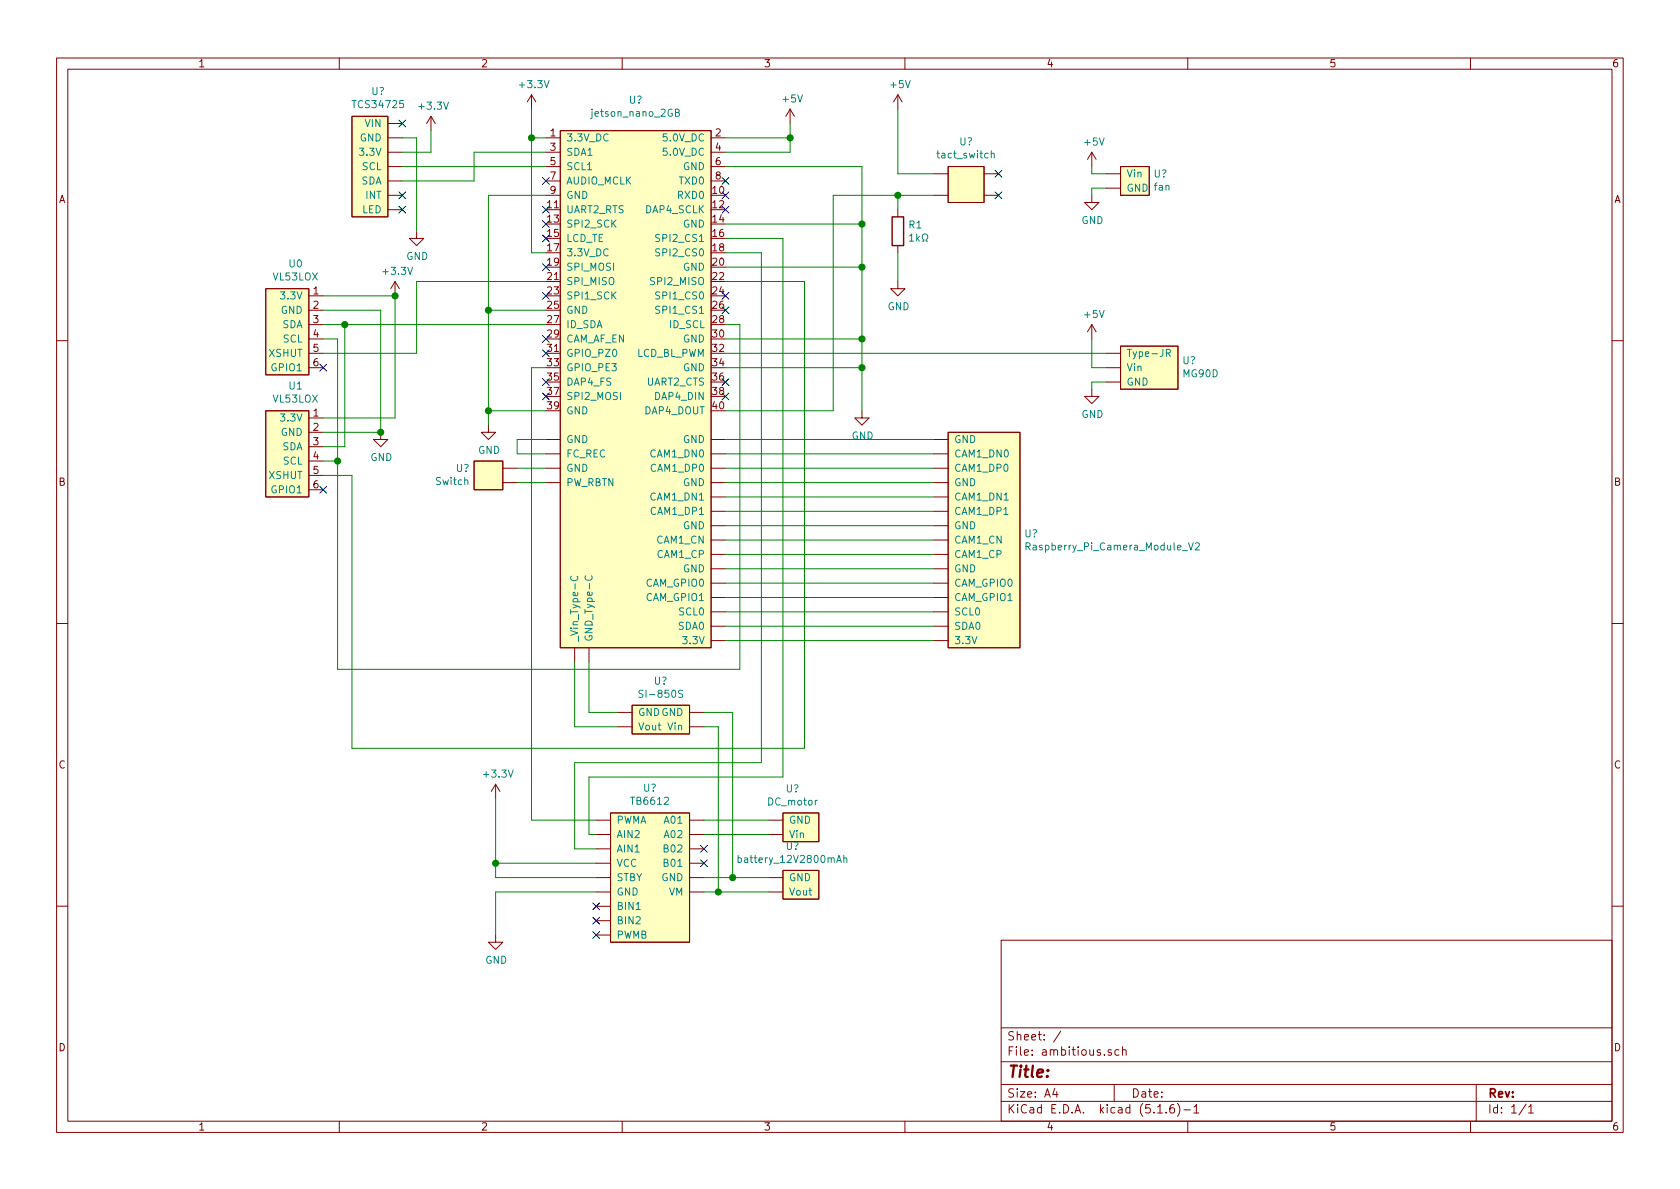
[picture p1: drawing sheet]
<svg xmlns="http://www.w3.org/2000/svg" width="297mm" height="210mm" viewBox="0 0 297 210" stroke-linecap="round" stroke-linejoin="round" font-family="sans-serif">
<g fill="none" stroke="#840000" stroke-width=".18">
<path d="M10 10.3h277v189.9h-277zM12 12.2h273v186.1h-273zM60 10.3v1.9M94 16.8l-.8 1.2M94 16.8v2.5M94 16.8l.7 1.2M110 10.3v1.9M139.7 19.3l-.8 1.3M139.7 19.3v2.5M139.7 19.3l.8 1.3M158.7 16.8l-.7 1.2M158.7 16.8v2.5"/>
<path d="M158.7 16.8l.8 1.2M160 10.3v1.9M210 10.3v1.9M260 10.3v1.9M62.2 20.6h6.4v17.7h-6.4zM68.6 26.9h2.5M68.6 24.4h2.5M68.6 34.5h2.5M68.6 37.1h2.5M68.6 29.5h2.5M68.6 32h2.5M68.6 21.8h2.5"/>
<path d="M76.2 20.6l-.8 1.2M76.2 20.6v2.5M76.2 20.6l.8 1.2M96.5 26.9h2.6M96.5 24.4h2.6M96.5 34.5h2.6M96.5 29.5h2.6M96.5 32h2.6M99.1 23.1h26.6v91.4h-26.6zM125.7 26.9h2.6M125.7 24.4h2.6M125.7 29.5h2.6"/>
<path d="M125.7 32h2.6M158.7 37.1v1.2M165.1 34.5h2.5M165.1 30.7h2.5M167.6 29.5h6.4v6.3h-6.4zM174 34.5h2.5M174 30.7h2.5M193 34.5v1.3h1.3l-1.3 1.3-1.2-1.3h1.2M193 26.9v2.6M193 26.9l-.7 1.3M193 26.9l.8 1.3M195.6 30.7h2.5"/>
<path d="M195.6 33.3h2.5M198.1 29.5h5.1v5h-5.1zM47 51h7.6v15.3h-7.6zM54.6 52.3h2.5M54.6 54.9h2.5M54.6 57.4h2.5M54.6 59.9h2.5M69.8 49.8l-.7 1.2M69.8 49.8v2.5M69.8 49.8l.8 1.2M73.7 40.9v1.3h1.2l-1.2 1.2-1.3-1.2h1.3M158.7 49.8v1.2h1.3l-1.3 1.3-1.2-1.3h1.2"/>
<path d="M158.7 43.4v1.3M193 57.4l-.7 1.3M193 57.4v2.5M193 57.4l.8 1.3M10 60.2h2M47 72.6h7.6v15.3h-7.6zM54.6 73.9h2.5M54.6 76.4h2.5M54.6 79h2.5M54.6 62.5h2.5M54.6 65h2.5M67.3 76.4v1.3h1.3l-1.3 1.3-1.3-1.3h1.3"/>
<path d="M86.4 75.2v1.2h1.2l-1.2 1.3-1.3-1.3h1.3M96.5 77.7h2.6M125.7 77.7h2.6M152.4 72.6v1.3h1.3l-1.3 1.3-1.3-1.3h1.3M165.1 77.7h2.5M167.6 76.4h12.7v38.1h-12.7zM193 68.8v1.3h1.3l-1.3 1.3-1.2-1.3h1.2M195.6 67.6h2.5M195.6 62.5h2.5M195.6 65h2.5M198.1 61.2h10.2v7.6h-10.2zM285 60.2h2"/>
<path d="M54.6 81.5h2.5M54.6 84.1h2.5M54.6 86.6h2.5M83.8 81.5h5.1v5.1h-5.1zM88.9 82.8h2.5M88.9 85.3h2.5M96.5 80.3h2.6M96.5 82.8h2.6M96.5 85.3h2.6M125.7 95.5h2.6M125.7 98h2.6M125.7 80.3h2.6"/>
<path d="M125.7 87.9h2.6M125.7 82.8h2.6M125.7 90.4h2.6M125.7 93h2.6M125.7 85.3h2.6M165.1 95.5h2.5M165.1 98h2.5M165.1 80.3h2.5M165.1 87.9h2.5M165.1 82.8h2.5M165.1 90.4h2.5M165.1 93h2.5"/>
<path d="M165.1 85.3h2.5M10 110.3h2M101.6 114.5v2.6M104.1 114.5v2.6M125.7 113.3h2.6M125.7 103.1h2.6M125.7 105.7h2.6M125.7 100.6h2.6M125.7 108.2h2.6M125.7 110.7h2.6M165.1 113.3h2.5M165.1 103.1h2.5"/>
<path d="M165.1 105.7h2.5M165.1 100.6h2.5M165.1 108.2h2.5M165.1 110.7h2.5M285 110.3h2M87.6 138.7l-.7 1.2M87.6 138.7v2.5M87.6 138.7l.8 1.2M109.2 126h2.6M109.2 128.5h2.6M111.8 124.7h10.1v5.1h-10.1zM121.9 126h2.6"/>
<path d="M121.9 128.5h2.6M105.4 155.2h2.5M105.4 157.7h2.5M105.4 145h2.5M105.4 147.6h2.5M105.4 150.1h2.5M105.4 152.6h2.5M107.9 143.8h14v22.8h-14zM121.9 155.2h2.6M121.9 157.7h2.6M121.9 145h2.6M121.9 147.6h2.6"/>
<path d="M121.9 150.1h2.6M121.9 152.6h2.6M135.9 155.2h2.5M135.9 157.7h2.5M135.9 145h2.5M135.9 147.6h2.5M138.4 153.9h6.4v5.1h-6.4zM138.4 143.8h6.4v5h-6.4zM10 160.2h2M87.6 165.3v1.3h1.3l-1.3 1.3-1.2-1.3h1.2M105.4 160.3h2.5M105.4 162.8h2.5"/>
<path d="M105.4 165.3h2.5M177 166.3h108v32h-108zM285 160.2h2M60 198.3v1.9M110 198.3v1.9M160 198.3v1.9M177 194.8h108M177 191.8h108M177 187.8h108M177 181.8h108M186.5 192.5l-.4 1h1M186.8 193v1"/>
<path d="M187.6 182.3l-1.3 2M196.5 185.7l-.4-.1-.2 .2 .1 .2 .5 .2v.3h-.6M197 191.8v3M197.8 185.7l-.4-.1-.3 .3 .1 .6 .2 .1 .4-.1M198.5 185.7l.2-.1 .4 .1v.9M198.5 185.1v1.5M204.7 196.8h.8M206.2 196.7v.1M207.5 195.3a.59 .59 0 0 0-.7 .7v.5l.2 .2 .4 .1 .2-.1 .1-.5-.2-.2-.4-.1-.3 .3M208.2 195.1a1.71 1.71 0 0 1 0 2.3M209.3 196.3h1.2M210 198.3v1.9"/>
<path d="M211.1 195.8l.4-.5v1.5M211.1 196.8h.9M260 198.3v1.9M261 191.8v6.5M269.8 195.2l-1.2 2M270.3 195.8l.4-.5v1.5M270.3 196.8h.8"/>
</g>
<g fill="#ffffc2" stroke="#ffffc2" stroke-width=".18">
<path d="M47 72.6h7.6v15.3h-7.6z"/>
<path d="M62.2 20.6h6.4v17.7h-6.4z"/>
<path d="M138.4 153.9h6.4v5.1h-6.4z"/>
<path d="M167.6 76.4h12.7v38.1h-12.7z"/>
<path d="M83.8 81.5h5.1v5.1h-5.1z"/>
<path d="M111.8 124.7h10.1v5.1h-10.1z"/>
<path d="M138.4 143.8h6.4v5h-6.4z"/>
<path d="M107.9 143.8h14v22.8h-14z"/>
<path d="M167.6 29.5h6.4v6.3h-6.4z"/>
<path d="M198.1 61.2h10.2v7.6h-10.2z"/>
<path d="M198.1 29.5h5.1v5h-5.1z"/>
<path d="M99.1 23.1h26.6v91.4h-26.6z"/>
<path d="M47 51h7.6v15.3h-7.6z"/>
</g>
<g fill="none" stroke="#008484" stroke-width=".18">
<path d="M119.4 19.9h.6l.1-.2-.1-.3-.6-.1v1.3h.5l.2-.2v-.3l-.2-.2M175.3 27.2l.1-.1h.3l.1 .8M116.6 41.5l-.4-.1-.2 .2v.4l.6 .2v.3l-.2 .2h-.5M116.6 44.1l-.4-.1-.2 .1v.4l.6 .3v.2l-.2 .3-.5-.1M116.6 51.7l-.4-.1-.2 .1v.5l.6 .2v.2l-.2 .3-.5-.1M116.6 54.2l-.4-.1-.2 .2v.4l.6 .2v.3l-.2 .2h-.5M160.8 41.7l.4-.3v1.2M160.8 42.6h.7M163.1 42.6h.2v-.2a.54 .54 0 0 1-.2-.7 .54 .54 0 0 1 .7-.3 .57 .57 0 0 1-.1 1v.2h.3M206.2 62.4h.6l.1-.5-.2-.1h-.5v1.2M206.5 62.4l.4 .6M181.4 96.6h.6l.1-.2v-.3l-.2-.1h-.5v1.3"/>
<path d="M210.1 96l.5 1.3 .4-1.3M211.4 96.1l.4-.1 .3 .3-.1 .2-.7 .8h.8M101 101.9a.6 .6 0 0 0 .4 .8 .6 .6 0 0 0 .8-.6l-.2-.2M103.6 101.8a.51 .51 0 0 0 0 .7 .51 .51 0 0 0 .6 .1 .46 .46 0 0 0 .5-.2 .46 .46 0 0 0-.1-.6M113.7 122.1l-.5-.1-.2 .2v.2l.1 .2 .5 .2 .1 .3-.3 .2h-.4M120.7 122.1l-.5-.1-.2 .3 .1 .3 .5 .2v.4l-.2 .1h-.4M130.5 151.7h.4l.2 .2-.1 .6h-.5M130.5 151.3v1.2M149.2 151.8l.2-.1h.3v.8M149.2 151.3v1.2M112.5 160.8h.7"/>
</g>
<path d="M157.7 38.3h2.1v5.1h-2.1z" fill="none" stroke="#840000" stroke-width=".25"/>
<g fill="none" stroke="#008400" stroke-width=".18">
<path d="M94 19.3v25.4h2.5M158.7 19.3v11.4h6.4M71.1 24.4h2.6v16.5M71.1 29.5h25.4M76.2 23.1v3.8h-5.1M94 24.4h2.5M96.5 34.5h-10.1v40.7M96.5 26.9h-12.7v5.1h-12.7M128.3 29.5h24.1v43.1M128.3 39.6h24.1M128.3 24.4h11.4M139.7 21.8v5.1h-11.4"/>
<path d="M158.7 34.5v2.6M165.1 34.5h-17.8v38.1h-19M193 29.5v1.2h2.6M195.6 33.3h-2.6v1.2M57.1 54.9h10.2v21.5h-10.2M57.1 57.4h39.4M57.1 52.3h12.7v21.6h-12.7M61 57.4v21.6h-3.9M86.4 54.9h10.1M96.5 49.8h-22.8v12.7h-16.6M128.3 42.2h10.1v95.2h-34.3v10.2h1.3M128.3 49.8h13.9v82.5h-80v-48.2h-5.1"/>
<path d="M128.3 44.7h6.3v90.2h-33v15.2h3.8M128.3 47.2h24.1M128.3 57.4h2.5v61h-71.1v-58.5h-2.6M128.3 59.9h24.1M158.7 44.7v5.1M193 59.9v5.1h2.6M86.4 72.6h10.1M96.5 65h-2.5v80h11.4M96.5 77.7h-5.1v2.6h5.1M128.3 62.5h67.3M128.3 65h24.1M128.3 77.7h36.8"/>
<path d="M195.6 67.6h-2.6v1.2M57.1 81.5h2.6M91.4 82.8h5.1M91.4 85.3h5.1M128.3 80.3h36.8M128.3 82.8h36.8M128.3 85.3h36.8M128.3 87.9h36.8M128.3 90.4h36.8M128.3 93h36.8M128.3 95.5h36.8M128.3 98h36.8"/>
<path d="M101.6 117.1v11.4h7.6M104.1 117.1v8.9h5.1M128.3 103.1h36.8M128.3 105.7h36.8M128.3 108.2h36.8M128.3 110.7h36.8M128.3 113.3h36.8M128.3 100.6h36.8M124.5 128.5h2.5v29.2M124.5 126h5v29.2M87.6 141.2v14h17.8M87.6 152.6h17.8"/>
<path d="M105.4 157.7h-17.8v7.6M124.5 147.6h11.4M124.5 157.7h11.4M124.5 145h11.4M124.5 155.2h11.4"/>
</g>
<g fill="#008400" stroke="#008400" stroke-width=".25">
<circle cx="86.4" cy="72.6" r=".51"/>
<circle cx="94" cy="24.4" r=".51"/>
<circle cx="86.4" cy="54.9" r=".51"/>
<circle cx="152.4" cy="47.2" r=".51"/>
<circle cx="152.4" cy="65" r=".51"/>
<circle cx="158.8" cy="34.5" r=".51"/>
<circle cx="69.9" cy="52.3" r=".51"/>
<circle cx="67.3" cy="76.4" r=".51"/>
<circle cx="127" cy="157.7" r=".51"/>
<circle cx="129.5" cy="155.2" r=".51"/>
<circle cx="139.7" cy="24.4" r=".51"/>
<circle cx="59.7" cy="81.5" r=".51"/>
<circle cx="61" cy="57.4" r=".51"/>
<circle cx="152.4" cy="39.6" r=".51"/>
<circle cx="87.6" cy="152.6" r=".51"/>
<circle cx="152.4" cy="59.9" r=".51"/>
</g>
<g fill="none" stroke="#000084" stroke-width=".18">
<path d="M70.5 21.2l1.2 1.2M70.5 33.9l1.2 1.2M70.5 36.5l1.2 1.2M71.7 21.2l-1.2 1.2M71.7 33.9l-1.2 1.2M71.7 36.5l-1.2 1.2M95.9 39l1.2 1.2M95.9 36.5l1.2 1.2M95.9 31.4l1.2 1.2M97.1 39l-1.2 1.2M97.1 36.5l-1.2 1.2M97.1 31.4l-1.2 1.2"/>
<path d="M127.7 31.4l1.2 1.2M127.7 33.9l1.2 1.2M127.7 36.5l1.2 1.2M128.9 31.4l-1.2 1.2M128.9 33.9l-1.2 1.2M128.9 36.5l-1.2 1.2M175.9 30.1l1.2 1.2M175.9 33.9l1.2 1.2M177.1 30.1l-1.2 1.2M177.1 33.9l-1.2 1.2M95.9 59.3l1.2 1.2M95.9 51.7l1.2 1.2"/>
<path d="M95.9 46.6l1.2 1.2M95.9 41.5l1.2 1.3M97.1 46.6l-1.2 1.2M97.1 59.3l-1.2 1.2M97.1 51.7l-1.2 1.2M97.1 41.5l-1.2 1.3M127.7 51.7l1.2 1.2M127.7 54.2l1.2 1.3M128.9 51.7l-1.2 1.2M128.9 54.2l-1.2 1.3M56.5 64.4l1.3 1.2M57.8 64.4l-1.3 1.2"/>
<path d="M95.9 66.9l1.2 1.3M95.9 69.5l1.2 1.2M95.9 61.9l1.2 1.2M97.1 66.9l-1.2 1.3M97.1 69.5l-1.2 1.2M97.1 61.9l-1.2 1.2M127.7 66.9l1.2 1.3M127.7 69.5l1.2 1.2M128.9 66.9l-1.2 1.3M128.9 69.5l-1.2 1.2M56.5 86l1.3 1.2M57.8 86l-1.3 1.2"/>
<path d="M104.8 159.7l1.2 1.2M106 159.7l-1.2 1.2M123.9 149.5l1.2 1.2M123.9 152l1.2 1.3M125.1 149.5l-1.2 1.2M125.1 152l-1.2 1.3M104.8 164.7l1.2 1.3M104.8 162.2l1.2 1.2M106 164.7l-1.2 1.3M106 162.2l-1.2 1.2"/>
</g>
<text font-size="2.8" fill="#840000" x="178" y="190.5">Title:</text>
<g font-size="2.1" fill="#840000">
<text x="178" y="184">Sheet: /</text>
<text x="178" y="186.7">File: ambitious.sch</text>
<text x="178" y="196.9">KiCad E.D.A. kicad (5.1.6)-1</text>
<text x="178" y="194.1">Size: A4</text>
<text x="200" y="194.1">Date:</text>
<text x="263" y="194.1">Rev:</text>
<text x="263" y="196.9">Id: 1/1</text>
</g>
<g font-size="1.8" fill="#840000">
<text x="35" y="11.9">1</text>
<text x="85" y="11.9">2</text>
<text x="135" y="11.9">3</text>
<text x="185" y="11.9">4</text>
<text x="235" y="11.9">5</text>
<text x="285" y="11.9">6</text>
<text x="97.3" y="24.1">1</text>
<text x="97.3" y="26.7">3</text>
<text x="97.3" y="29.2">5</text>
<text x="126.5" y="24.1">2</text>
<text x="126.5" y="26.7">4</text>
<text x="126.5" y="29.2">6</text>
<text x="10.4" y="35.9">A</text>
<text x="97.3" y="31.7">7</text>
<text x="97.3" y="34.3">9</text>
<text x="126" y="34.3">10</text>
<text x="126.5" y="31.7">8</text>
<text x="285.4" y="35.9">A</text>
<text x="96.8" y="36.8">11</text>
<text x="96.8" y="39.4">13</text>
<text x="96.8" y="41.9">15</text>
<text x="126" y="36.8">12</text>
<text x="126" y="39.4">14</text>
<text x="126" y="41.9">16</text>
<text x="96.8" y="44.4">17</text>
<text x="96.8" y="47">19</text>
<text x="126" y="44.4">18</text>
<text x="126" y="47">20</text>
<text x="55.4" y="52.1">1</text>
<text x="96.8" y="49.5">21</text>
<text x="96.8" y="52.1">23</text>
<text x="126" y="49.5">22</text>
<text x="126" y="52.1">24</text>
<text x="55.4" y="54.6">2</text>
<text x="55.4" y="57.1">3</text>
<text x="55.4" y="59.7">4</text>
<text x="96.8" y="54.6">25</text>
<text x="96.8" y="57.1">27</text>
<text x="96.8" y="59.7">29</text>
<text x="126" y="54.6">26</text>
<text x="126" y="57.1">28</text>
<text x="126" y="59.7">30</text>
<text x="55.4" y="62.2">5</text>
<text x="55.4" y="64.8">6</text>
<text x="96.8" y="62.2">31</text>
<text x="96.8" y="64.8">33</text>
<text x="126" y="62.2">32</text>
<text x="126" y="64.8">34</text>
<text x="96.8" y="67.3">35</text>
<text x="96.8" y="69.8">37</text>
<text x="126" y="67.3">36</text>
<text x="126" y="69.8">38</text>
<text x="55.4" y="73.7">1</text>
<text x="55.4" y="76.2">2</text>
<text x="96.8" y="72.4">39</text>
<text x="126" y="72.4">40</text>
<text x="55.4" y="78.7">3</text>
<text x="55.4" y="81.3">4</text>
<text x="55.4" y="83.8">5</text>
<text x="10.4" y="85.9">B</text>
<text x="55.4" y="86.4">6</text>
<text x="285.4" y="85.9">B</text>
<text x="10.4" y="135.9">C</text>
<text x="285.4" y="135.9">C</text>
<text x="10.4" y="185.9">D</text>
<text x="285.4" y="185.9">D</text>
<text x="35" y="199.9">1</text>
<text x="85" y="199.9">2</text>
<text x="135" y="199.9">3</text>
<text x="185" y="199.9">4</text>
<text x="235" y="199.9">5</text>
<text x="285" y="199.9">6</text>
</g>
<g font-size="1.8" fill="#008484">
<text x="65.7" y="16.8">U?</text>
<text x="92" y="15.6">+3.3V</text>
<text x="157.5" y="15.6">+5V</text>
<text x="62.7" y="19.1">TCS34725</text>
<text x="64.6" y="22.5">VIN</text>
<text x="74.2" y="19.4">+3.3V</text>
<text x="104.9" y="20.6">jetson_nano_2GB</text>
<text x="111.2" y="18.3">U?</text>
<text x="138.5" y="18.1">+5V</text>
<text x="63.6" y="25">GND</text>
<text x="63.9" y="27.6">3.3V</text>
<text x="100.1" y="25">3.3V_DC</text>
<text x="100.1" y="27.6">SDA1</text>
<text x="117.5" y="25">5.0V_DC</text>
<text x="117.5" y="27.6">5.0V_DC</text>
<text x="166" y="28">tact_switch</text>
<text x="169.6" y="25.7">U?</text>
<text x="191.8" y="25.7">+5V</text>
<text x="63.8" y="32.6">SDA</text>
<text x="64" y="30.1">SCL</text>
<text x="64.7" y="35.2">INT</text>
<text x="100.1" y="30.1">SCL1</text>
<text x="100.1" y="32.6">AUDIO_MCLK</text>
<text x="100.1" y="35.2">GND</text>
<text x="120" y="35.2">RXD0</text>
<text x="120.2" y="32.6">TXD0</text>
<text x="120.8" y="30.1">GND</text>
<text x="199.1" y="33.9">GND</text>
<text x="199.1" y="31.4">Vin</text>
<text x="204" y="31.4">U?</text>
<text x="204.2" y="33.7">fan</text>
<text x="64" y="37.7">LED</text>
<text x="100.1" y="37.7">UART2_RTS</text>
<text x="100.1" y="40.3">SPI2_SCK</text>
<text x="114.2" y="37.7">DAP4_SCLK</text>
<text x="120.8" y="40.3">GND</text>
<text x="160.7" y="40.4">R1</text>
<text x="191.2" y="39.6">GND</text>
<text x="51.2" y="47.3">U0</text>
<text x="71.8" y="46">GND</text>
<text x="100.1" y="42.8">LCD_TE</text>
<text x="100.1" y="45.3">3.3V_DC</text>
<text x="100.1" y="47.9">SPI_MOSI</text>
<text x="116.5" y="42.8">SPI2_CS1</text>
<text x="116.5" y="45.3">SPI2_CS0</text>
<text x="120.8" y="47.9">GND</text>
<text x="161.5" y="42.7">1k</text>
<text x="48.3" y="49.6">VL53LOX</text>
<text x="50" y="53">3.3V</text>
<text x="67.9" y="48.6">+3.3V</text>
<text x="100.1" y="50.4">SPI_MISO</text>
<text x="100.1" y="53">SPI1_SCK</text>
<text x="115.4" y="50.4">SPI2_MISO</text>
<text x="116.5" y="53">SPI1_CS0</text>
<text x="49.7" y="55.5">GND</text>
<text x="49.9" y="58">SDA</text>
<text x="100.1" y="55.5">GND</text>
<text x="100.1" y="58">ID_SDA</text>
<text x="116.5" y="55.5">SPI1_CS1</text>
<text x="118.4" y="58">ID_SCL</text>
<text x="156.9" y="54.9">GND</text>
<text x="191.8" y="56.2">+5V</text>
<text x="47.6" y="63.1">XSHUT</text>
<text x="48.2" y="65.7">GPIO1</text>
<text x="50.1" y="60.6">SCL</text>
<text x="100.1" y="60.6">CAM_AF_EN</text>
<text x="100.1" y="63.1">GPIO_PZ0</text>
<text x="100.1" y="65.7">GPIO_PE3</text>
<text x="112.4" y="63.1">LCD_BL_PWM</text>
<text x="120.8" y="60.6">GND</text>
<text x="120.8" y="65.7">GND</text>
<text x="199.1" y="63.1">Type-JR</text>
<text x="199.1" y="65.7">Vin</text>
<text x="209.1" y="64.4">U?</text>
<text x="48.3" y="71.2">VL53LOX</text>
<text x="51.2" y="68.9">U1</text>
<text x="100.1" y="68.2">DAP4_FS</text>
<text x="100.1" y="70.7">SPI2_MOSI</text>
<text x="114.3" y="68.2">UART2_CTS</text>
<text x="116" y="70.7">DAP4_DIN</text>
<text x="199.1" y="68.2">GND</text>
<text x="209.2" y="66.7">MG90D</text>
<text x="49.7" y="77.1">GND</text>
<text x="50" y="74.5">3.3V</text>
<text x="100.1" y="73.3">GND</text>
<text x="114" y="73.3">DAP4_DOUT</text>
<text x="150.6" y="77.7">GND</text>
<text x="191.2" y="73.9">GND</text>
<text x="49.9" y="79.6">SDA</text>
<text x="50.1" y="82.2">SCL</text>
<text x="65.5" y="81.5">GND</text>
<text x="80.6" y="83.5">U?</text>
<text x="84.5" y="80.3">GND</text>
<text x="100.1" y="80.9">FC_REC</text>
<text x="100.1" y="83.4">GND</text>
<text x="100.1" y="78.4">GND</text>
<text x="115.2" y="80.9">CAM1_DN0</text>
<text x="115.3" y="83.4">CAM1_DP0</text>
<text x="120.8" y="78.4">GND</text>
<text x="168.7" y="80.9">CAM1_DN0</text>
<text x="168.7" y="83.4">CAM1_DP0</text>
<text x="168.7" y="78.4">GND</text>
<text x="47.6" y="84.7">XSHUT</text>
<text x="48.2" y="87.2">GPIO1</text>
<text x="77.1" y="85.8">Switch</text>
<text x="100.1" y="86">PW_RBTN</text>
<text x="115.2" y="88.5">CAM1_DN1</text>
<text x="120.8" y="86">GND</text>
<text x="168.7" y="88.5">CAM1_DN1</text>
<text x="168.7" y="86">GND</text>
<text x="115.3" y="91.1">CAM1_DP1</text>
<text x="120.8" y="93.6">GND</text>
<text x="168.7" y="91.1">CAM1_DP1</text>
<text x="168.7" y="93.6">GND</text>
<text x="181.2" y="95">U?</text>
<text x="116.2" y="96.1">CAM1_CN</text>
<text x="116.3" y="98.7">CAM1_CP</text>
<text x="120.8" y="101.2">GND</text>
<text x="168.7" y="96.1">CAM1_CN</text>
<text x="168.7" y="98.7">CAM1_CP</text>
<text x="168.7" y="101.2">GND</text>
<text x="182.1" y="97.3">Raspberry_Pi_Camera_Module_V2</text>
<text x="114.3" y="103.8">CAM_GPIO0</text>
<text x="114.3" y="106.3">CAM_GPIO1</text>
<text x="168.7" y="103.8">CAM_GPIO0</text>
<text x="168.7" y="106.3">CAM_GPIO1</text>
<text x="102.2" y="113.5" transform="rotate(-90 102.2 113.5)">_Vin_Type-C</text>
<text x="104.8" y="113.5" transform="rotate(-90 104.8 113.5)">GND_Type-C</text>
<text x="120" y="111.4">SDA0</text>
<text x="120.2" y="108.8">SCL0</text>
<text x="121.1" y="113.9">3.3V</text>
<text x="168.7" y="113.9">3.3V</text>
<text x="168.7" y="108.8">SCL0</text>
<text x="168.7" y="111.4">SDA0</text>
<text x="113.6" y="123.4">SI-850S</text>
<text x="115.6" y="121.1">U?</text>
<text x="112.8" y="126.6">GNDGND</text>
<text x="112.8" y="129.2">Vout</text>
<text x="118.2" y="129.2">Vin</text>
<text x="85.7" y="137.5">+3.3V</text>
<text x="111.8" y="142.3">TB6612</text>
<text x="113.7" y="140">U?</text>
<text x="135.9" y="142.4">DC_motor</text>
<text x="139" y="140.1">U?</text>
<text x="109" y="148.2">AIN2</text>
<text x="109" y="145.7">PWMA</text>
<text x="117.7" y="145.7">A01</text>
<text x="117.7" y="148.2">A02</text>
<text x="139.4" y="145.7">GND</text>
<text x="139.4" y="148.2">Vin</text>
<text x="109" y="150.7">AIN1</text>
<text x="109" y="155.8">STBY</text>
<text x="109" y="153.3">VCC</text>
<text x="117" y="155.8">GND</text>
<text x="117.7" y="153.3">B01</text>
<text x="117.7" y="150.7">B02</text>
<text x="131.2" y="152.6">battery_12V2800mAh</text>
<text x="139" y="150.3">U?</text>
<text x="139.4" y="155.8">GND</text>
<text x="109" y="160.9">BIN1</text>
<text x="109" y="158.4">GND</text>
<text x="118.3" y="158.4">VM</text>
<text x="139.4" y="158.4">Vout</text>
<text x="109" y="163.4">BIN2</text>
<text x="109" y="166">PWMB</text>
<text x="85.8" y="170.4">GND</text>
</g>
</svg>
